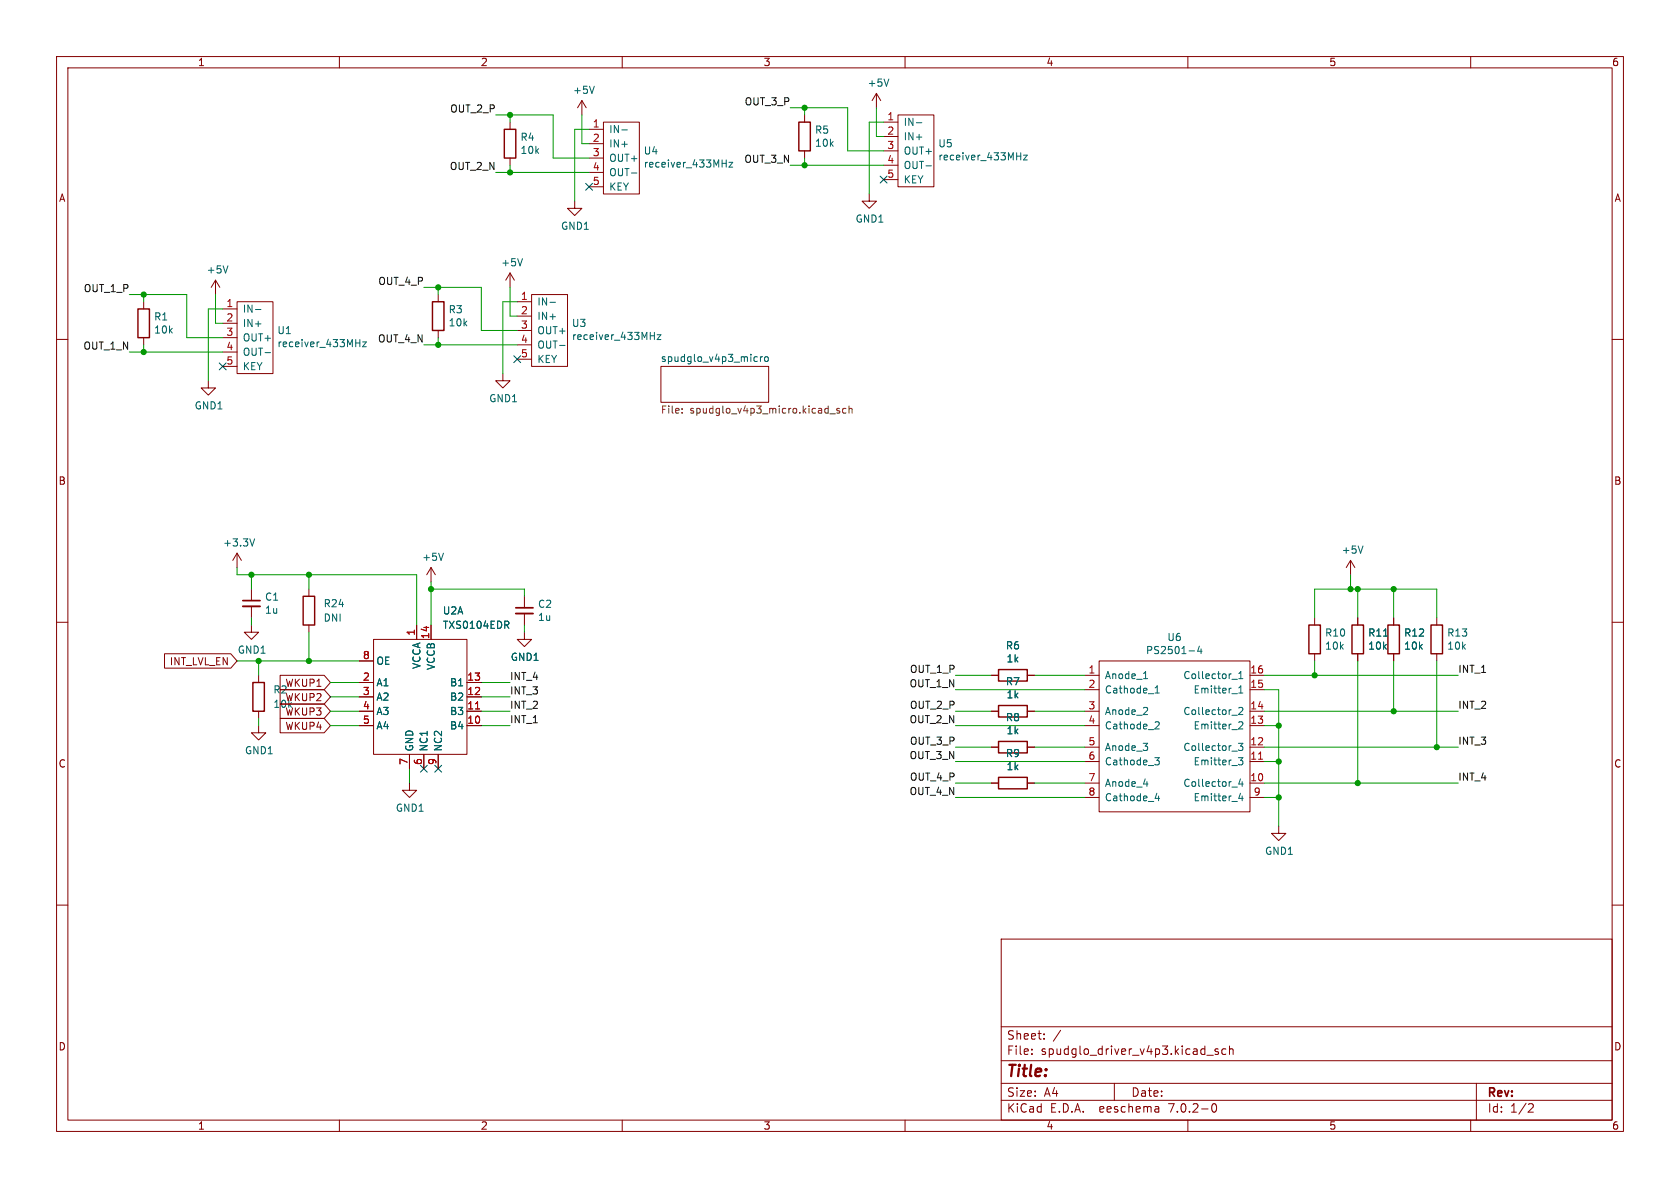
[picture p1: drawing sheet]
<svg xmlns="http://www.w3.org/2000/svg" width="297mm" height="210mm" viewBox="0 0 297 210" stroke-linecap="round" stroke-linejoin="round" font-family="sans-serif">
<g fill="none" stroke="#840000" stroke-width=".18">
<path d="M10 10h277v190h-277zM12 12h273v186h-273zM60 10v2M102.9 17.8l-.8 1.3M102.9 17.8v2.5M102.9 17.8l.7 1.3M110 10v2M154.9 16.5l-.7 1.3M154.9 16.5v2.6M154.9 16.5l.8 1.3M160 10v2M210 10v2"/>
<path d="M260 10v2M90.2 21.6v1.3M90.2 27.9v1.3M101.6 35.6v1.2h1.3l-1.3 1.3-1.3-1.3h1.3M104.1 22.9h2.6M104.1 25.4h2.6M104.1 27.9h2.6M104.1 30.5h2.6M104.1 33h2.6M106.7 21.6h6.3v12.7h-6.3zM142.2 20.3v1.3M142.2 26.7v1.2"/>
<path d="M153.7 34.3v1.3h1.2l-1.2 1.2-1.3-1.2h1.3M156.2 21.6h2.5M156.2 24.1h2.5M156.2 26.7h2.5M156.2 29.2h2.5M156.2 31.8h2.5M158.7 20.3h6.4v12.7h-6.4zM10 60h2M25.4 53.3v1.3M25.4 59.7v1.3M38.1 49.5l-.8 1.3M38.1 49.5v2.6"/>
<path d="M38.1 49.5l.8 1.3M39.4 54.6h2.5M39.4 57.2h2.5M39.4 59.7h2.5M41.9 53.3h6.4v12.7h-6.4zM77.5 52.1v1.2M77.5 58.4v1.3M90.2 48.3v2.5M90.2 48.3l-.8 1.2M90.2 48.3l.7 1.2M91.4 53.3h2.6M91.4 55.9h2.6"/>
<path d="M91.4 58.4h2.6M94 52.1h6.3v12.7h-6.3zM285 60h2M36.8 67.3v1.3h1.3l-1.3 1.3-1.2-1.3h1.2M39.4 62.2h2.5M39.4 64.8h2.5M88.9 66v1.3h1.3l-1.3 1.3-1.3-1.3h1.3M91.4 61h2.6M91.4 63.5h2.6M116.8 64.8h19.1v6.3h-19.1zM41.9 97.8l-.8 1.3M41.9 97.8v2.5"/>
<path d="M41.9 97.8l.8 1.3M238.8 99.1l-.8 1.2M238.8 99.1v2.5M238.8 99.1l.7 1.2M10 110h2M29.1 115.6h11.7l1.1 1.2-1.1 1.3h-11.7zM44.4 110.5v1.3h1.3l-1.3 1.2-1.2-1.2h1.2M44.4 104.1v2.1M44.4 107.2v2M45.7 119.4v1.3M49.5 119.4h7.8l1.1 1.3-1.1 1.2h-7.8zM54.6 104.1v1.3"/>
<path d="M54.6 110.5v1.3M63.5 116.8h2.5M66 113h16.5v20.4h-16.5zM73.7 110.5v2.5M76.2 100.3l-.8 1.3M76.2 100.3v2.6M76.2 110.5v2.5M76.2 100.3l.8 1.3M92.7 111.8v1.2h1.3l-1.3 1.3-1.3-1.3h1.3M92.7 105.4v2M92.7 108.5v2M175.3 119.4h1.2"/>
<path d="M181.6 119.4h1.3M191.8 119.4h2.5M194.3 116.8h26.7v26.7h-26.7zM221 119.4h2.5M232.4 109.2v1.3M232.4 115.6v1.2M240 109.2v1.3M240 115.6v1.2M246.4 109.2v1.3M246.4 115.6v1.2M254 109.2v1.3M254 115.6v1.2"/>
<path d="M285 110h2M45.7 128.3v1.2h1.3l-1.3 1.3-1.3-1.3h1.3M45.7 125.7v1.3M49.5 121.9h7.8l1.1 1.3-1.1 1.3h-7.8zM49.5 124.5h7.8l1.1 1.2-1.1 1.3h-7.8zM49.5 127h7.8l1.1 1.3-1.1 1.2h-7.8zM63.5 128.3h2.5M63.5 125.7h2.5M63.5 123.2h2.5M63.5 120.7h2.5M72.4 138.4v1.3h1.3l-1.3 1.3-1.3-1.3h1.3M72.4 133.4v2.5"/>
<path d="M74.9 133.4v2.5M77.5 133.4v2.5M82.5 128.3h2.6M82.5 125.7h2.6M82.5 123.2h2.6M82.5 120.7h2.6M175.3 125.7h1.2M175.3 138.4h1.2M175.3 132.1h1.2M181.6 125.7h1.3M181.6 138.4h1.3M181.6 132.1h1.3"/>
<path d="M191.8 128.3h2.5M191.8 125.7h2.5M191.8 138.4h2.5M191.8 134.6h2.5M191.8 132.1h2.5M191.8 121.9h2.5M221 128.3h2.5M221 125.7h2.5M221 138.4h2.5M221 134.6h2.5M221 132.1h2.5M221 121.9h2.5"/>
<path d="M10 160h2M191.8 141h2.5M221 141h2.5M226.1 146.1v1.2h1.2l-1.2 1.3-1.3-1.3h1.3M285 160h2M177 166h108v32h-108zM60 198v2M110 198v2M160 198v2M177 194.5h108M177 191.5h108M177 187.5h108"/>
<path d="M177 181.5h108M182.4 186.3v.1M182.4 185.5v.1M184.6 183.6v.1M184.6 182.8v.1M197 191.5v3M204.6 195.6l.3 .2v.8M204.9 196.5l-.5 .1M204.9 196h-.5M210 198v2M213.4 186.5h1.1M214.4 195.2l.2-.1a.81 .81 0 0 1 .6 .6 .81 .81 0 0 1-.3 .8l-.2 .1a.81 .81 0 0 1-.3-1.4z"/>
<path d="M215.4 185.5l-.4-.1-.2 .2 .1 .2 .5 .2v.3h-.6M216.7 185.5l-.4-.1-.3 .3v.4l.1 .2h.6M217.4 185.5l.2-.1 .3 .1 .1 .9M217.4 184.9v1.5M260 198v2M261 191.5v6.5M270.4 195.1l.5 .1 .2 .3-1 1.1h1"/>
</g>
<path d="M116.8 64.8h19.1v6.3h-19.1z" fill="#fff" stroke="#fff" stroke-width=".18"/>
<g fill="none" stroke="#006464" stroke-width=".18">
<path d="M105.1 15.2l-.5 1.3M157.1 14l-.4 1.2M109.9 23h1M111.6 30.6h1M127.7 28.9h.7M128.4 28.3v1.2M128.9 28.7h.6l-.6 .8h.6M162 21.7h1M163.7 29.3h1M179.7 27.6h.8M180.5 27v1.3M180.9 27.4h.7l-.7 .9h.7"/>
<path d="M40.3 47l-.4 1.3M45.2 54.7h.9M92.4 45.7l-.5 1.3M97.2 53.4h1M115 59.4h.7M115.7 58.8v1.2M116.2 59.2h.6l-.6 .8h.6M46.9 62.3h.9M62.9 60.6h.7M63.6 60v1.3M64.1 60.4h.7l-.7 .9h.7M98.9 61.1h1"/>
<path d="M133.5 63.1h.4M133.9 63.8l-.4 .1M134.4 63.1v.8M134.8 63.1l-.4 .2M135.2 63.2l.2-.1 .4 .1v.5l-.1 .1-.3 .1-.2-.1zM45 95.3l-.4 1.2M78.4 97.8l-.4 1.3M241 96.5l-.5 1.3M89.5 110.5l.5 .6M89.8 109.9l.2 .1-.2 .4M202.2 120h.7M210.2 115.1h1"/>
<path d="M212 114.2l-.3 .9h.8M212.3 114.7v.8M219 120h.7M219 119.1l.4-.4v1.3M204.2 133.9h.7l-.4 .5 .4 .1v.5l-.2 .2h-.4M204.2 122.5h.7M204.2 121.6l.4-.4v1.3M204.4 127.6h.4l.1 .4-.7 .9h.7M217.8 139.1h1M217.8 132.8h1M217.8 126.4h1M217.8 122.6h1"/>
<path d="M217.8 120.1h1M218.9 133.9h.8l-.4 .5 .4 .1v.6l-.2 .1-.5-.1M218.9 131.4h.8l-.4 .5 .4 .1v.5l-.2 .2-.6-.2M219 125.2l.5-.2 .2 .4-.8 .9h.8M219 127.7l.5-.1 .2 .4-.8 .9h.8M219 122.5h.7M219 121.6l.4-.4v1.3M219.3 137.7l-.3 .9h.8M219.6 138.2v.8M204.2 141.1h.8M204.8 140.7v.9M219.3 140.2l-.3 .9h.8"/>
<path d="M219.6 140.7v.9"/>
</g>
<path d="M120.6 72.9v.1M120.6 72.2v.2M146.7 73.2h1M148.4 72.2h-.3l-.2 .2 .1 .2 .4 .1v.3h-.5M149.6 72.2h-.4l-.2 .2 .1 .6h.5M150.1 72.3l.2-.1h.3v.8M150.1 71.8v1.2" fill="none" stroke="#725600" stroke-width=".18"/>
<g fill="none" stroke="#840000" stroke-width=".25">
<path d="M89.2 22.9h2v5h-2zM141.2 21.6h2.1v5.1h-2.1zM24.4 54.6h2v5.1h-2zM76.5 53.3h2v5.1h-2zM53.6 105.4h2v5.1h-2zM176.5 118.4h5.1v2h-5.1zM231.4 110.5h2v5.1h-2zM239 110.5h2v5.1h-2zM245.4 110.5h2v5.1h-2zM253 110.5h2v5.1h-2zM44.7 120.7h2v5h-2zM176.5 131.1h5.1v2h-5.1z"/>
<path d="M176.5 137.4h5.1v2h-5.1zM176.5 124.7h5.1v2h-5.1z"/>
</g>
<path d="M42.9 107.2h3.1M91.2 108.5h3" fill="none" stroke="#840000" stroke-width=".33"/>
<path d="M42.9 106.2h3.1M91.2 107.4h3" fill="none" stroke="#840000" stroke-width=".3"/>
<path d="M84.1 125.3h.7M222.5 134.2h.7" fill="none" stroke="#a90000" stroke-width=".18"/>
<g fill="none" stroke="#009600" stroke-width=".18">
<path d="M139.7 19.1h10.2v7.6h6.3M142.2 19.1v1.2M154.9 19.1v5h1.3M87.6 20.3h10.2v7.6h6.3M87.6 30.5h16.5M90.2 20.3v1.3M90.2 29.2v1.3M102.9 20.3v5.1h1.2M104.1 22.9h-2.5v12.7M139.7 29.2h16.5M142.2 27.9v1.3M156.2 21.6h-2.5v12.7"/>
<path d="M22.9 52.1h10.1v7.6h6.4M25.4 52.1v1.2M38.1 52.1v5.1h1.3M39.4 54.6h-2.6v12.7M74.9 50.8h10.2v7.6h6.3M77.5 50.8v1.3M77.5 59.7v1.3M90.2 50.8v5.1h1.2M91.4 53.3h-2.5v12.7M22.9 62.2h16.5M25.4 61v1.2M74.9 61h16.5"/>
<path d="M41.9 100.3v1.3h31.8v8.9M41.9 116.8h21.6M44.4 101.6v2.5M44.4 109.2v1.3M45.7 116.8v2.6M54.6 101.6v2.5M54.6 111.8v5M76.2 104.1h16.5v1.3M76.2 102.9v7.6M92.7 110.5v1.3M168.9 119.4h6.4M182.9 119.4h8.9"/>
<path d="M223.5 119.4h34.3M232.4 109.2v-5.1h21.6v5.1M232.4 116.8v2.6M238.8 101.6v2.5M240 104.1v5.1M240 116.8v21.6M246.4 104.1v5.1M246.4 116.8v8.9M254 116.8v15.3M45.7 127v1.3M58.4 125.7h5.1M58.4 128.3h5.1"/>
<path d="M58.4 123.2h5.1M58.4 120.7h5.1M72.4 135.9v2.5M85.1 125.7h5.1M85.1 128.3h5.1M85.1 123.2h5.1M85.1 120.7h5.1M168.9 138.4h6.4M168.9 132.1h6.4M168.9 125.7h6.4M168.9 134.6h22.9M168.9 128.3h22.9"/>
<path d="M168.9 121.9h22.9M182.9 138.4h8.9M182.9 132.1h8.9M182.9 125.7h8.9M223.5 138.4h34.3M223.5 121.9h2.6v24.2M223.5 132.1h34.3M223.5 125.7h34.3M223.5 134.6h2.6M223.5 128.3h2.6M168.9 141h22.9M223.5 141h2.6"/>
</g>
<path d="M103.5 32.4l1.2 1.2M104.7 32.4l-1.2 1.2M155.6 31.1l1.2 1.3M156.8 31.1l-1.2 1.3M38.8 64.2l1.2 1.2M40 64.2l-1.2 1.2M90.8 62.9l1.2 1.2M92 62.9l-1.2 1.2M74.3 135.3l1.2 1.2M75.5 135.3l-1.2 1.2M76.9 135.3l1.2 1.2M78.1 135.3l-1.2 1.2" fill="none" stroke="#000084" stroke-width=".18"/>
<g fill="#009600" stroke="#009600" stroke-width=".18">
<circle cx="142.2" cy="19.1" r=".46"/>
<circle cx="142.2" cy="29.2" r=".46"/>
<circle cx="90.2" cy="20.3" r=".46"/>
<circle cx="77.5" cy="50.8" r=".46"/>
<circle cx="90.2" cy="30.5" r=".46"/>
<circle cx="77.5" cy="61" r=".46"/>
<circle cx="25.4" cy="52.1" r=".46"/>
<circle cx="44.4" cy="101.6" r=".46"/>
<circle cx="25.4" cy="62.2" r=".46"/>
<circle cx="232.4" cy="119.4" r=".46"/>
<circle cx="238.8" cy="104.1" r=".46"/>
<circle cx="240" cy="138.4" r=".46"/>
<circle cx="246.4" cy="125.7" r=".46"/>
<circle cx="240" cy="104.1" r=".46"/>
<circle cx="246.4" cy="104.1" r=".46"/>
<circle cx="226.1" cy="141" r=".46"/>
<circle cx="254" cy="132.1" r=".46"/>
<circle cx="226.1" cy="134.6" r=".46"/>
<circle cx="226.1" cy="128.3" r=".46"/>
<circle cx="76.2" cy="104.1" r=".46"/>
<circle cx="54.6" cy="116.8" r=".46"/>
<circle cx="54.6" cy="101.6" r=".46"/>
<circle cx="45.7" cy="116.8" r=".46"/>
</g>
<text font-size="2.8" fill="#840000" x="178" y="190.8">Title:</text>
<g font-size="2.1" fill="#840000">
<text x="178" y="183.9">Sheet:</text>
<text x="186.2" y="183.9">/</text>
<text x="178" y="186.6">File:</text>
<text x="184" y="186.6">spudglo_driver_v4p3.kicad_sch</text>
<text x="178" y="196.8">KiCad</text>
<text x="178" y="194">Size:</text>
<text x="184.6" y="194">A4</text>
<text x="185.7" y="196.8">E.D.A.</text>
<text x="194.4" y="196.8">eeschema</text>
<text x="200" y="194">Date:</text>
<text x="206.7" y="196.8">7.0.2-0</text>
<text x="263" y="194.2">Rev:</text>
<text x="263" y="196.8">Id:</text>
<text x="267" y="196.8">1/2</text>
</g>
<g font-size="1.8" fill="#840000">
<text x="35" y="11.8">1</text>
<text x="85" y="11.8">2</text>
<text x="135" y="11.8">3</text>
<text x="185" y="11.8">4</text>
<text x="235" y="11.8">5</text>
<text x="285" y="11.8">6</text>
<text x="10.4" y="35.8">A</text>
<text x="285.4" y="35.8">A</text>
<text x="10.3" y="85.8">B</text>
<text x="285.3" y="85.8">B</text>
<text x="29.9" y="117.8">INT_LVL_EN</text>
<text x="50.3" y="121.6">WKUP1</text>
<text x="50.3" y="124.1">WKUP2</text>
<text x="50.3" y="126.6">WKUP3</text>
<text x="50.3" y="129.2">WKUP4</text>
<text x="10.3" y="135.8">C</text>
<text x="285.3" y="135.8">C</text>
<text x="10.3" y="185.8">D</text>
<text x="285.3" y="185.8">D</text>
<text x="35" y="199.8">1</text>
<text x="85" y="199.8">2</text>
<text x="135" y="199.8">3</text>
<text x="185" y="199.8">4</text>
<text x="235" y="199.8">5</text>
<text x="285" y="199.8">6</text>
</g>
<g font-size="1.8" fill="#006464">
<text x="101.3" y="16.8">+5V</text>
<text x="153.3" y="15.5">+5V</text>
<text x="107.7" y="23.7">IN-</text>
<text x="144" y="23.8">R5</text>
<text x="159.8" y="22.4">IN-</text>
<text x="92" y="25.1">R4</text>
<text x="92" y="27.4">10k</text>
<text x="107.7" y="26.2">IN+</text>
<text x="107.7" y="28.8">OUT+</text>
<text x="113.7" y="27.5">U4</text>
<text x="113.7" y="29.8">receiver_433MHz</text>
<text x="144" y="26.1">10k</text>
<text x="159.8" y="25">IN+</text>
<text x="159.8" y="27.5">OUT+</text>
<text x="165.8" y="26.2">U5</text>
<text x="165.8" y="28.5">receiver_433MHz</text>
<text x="107.7" y="31.3">OUT-</text>
<text x="107.7" y="33.8">KEY</text>
<text x="159.8" y="30">OUT-</text>
<text x="159.8" y="32.6">KEY</text>
<text x="99.1" y="40.8">GND1</text>
<text x="151.2" y="39.5">GND1</text>
<text x="88.6" y="47.2">+5V</text>
<text x="36.5" y="48.5">+5V</text>
<text x="27.2" y="56.8">R1</text>
<text x="27.2" y="59.1">10k</text>
<text x="42.9" y="55.4">IN-</text>
<text x="42.9" y="58">IN+</text>
<text x="49" y="59.2">U1</text>
<text x="79.3" y="55.5">R3</text>
<text x="79.3" y="57.8">10k</text>
<text x="95" y="54.2">IN-</text>
<text x="95" y="56.7">IN+</text>
<text x="95" y="59.2">OUT+</text>
<text x="101" y="58">U3</text>
<text x="42.9" y="60.5">OUT+</text>
<text x="42.9" y="63.1">OUT-</text>
<text x="42.9" y="65.6">KEY</text>
<text x="49" y="61.5">receiver_433MHz</text>
<text x="95" y="61.8">OUT-</text>
<text x="95" y="64.3">KEY</text>
<text x="101" y="60.3">receiver_433MHz</text>
<text x="116.8" y="64.1">spudglo_v4p3_micro</text>
<text x="86.4" y="71.3">GND1</text>
<text x="34.4" y="72.5">GND1</text>
<text x="39.4" y="96.8">+3.3V</text>
<text x="74.6" y="99.3">+5V</text>
<text x="237.1" y="98">+5V</text>
<text x="46.8" y="106.3">C1</text>
<text x="57.2" y="107.5">R24</text>
<text x="95.1" y="107.6">C2</text>
<text x="46.8" y="108.6">1u</text>
<text x="57.2" y="110">DNI</text>
<text x="78.2" y="108.8">U2A</text>
<text x="78.2" y="111.3">TXS0104EDR</text>
<text x="95.1" y="109.9">1u</text>
<text x="206.3" y="113.5">U6</text>
<text x="234.2" y="112.7">R10</text>
<text x="241.8" y="112.7">R11</text>
<text x="248.2" y="112.7">R12</text>
<text x="255.8" y="112.7">R13</text>
<text x="42" y="115.7">GND1</text>
<text x="66.5" y="117.7">OE</text>
<text x="74.5" y="118.4" transform="rotate(-90 74.5 118.4)">VCCA</text>
<text x="77" y="118.6" transform="rotate(-90 77 118.6)">VCCB</text>
<text x="90.2" y="117">GND1</text>
<text x="177.8" y="114.9">R6</text>
<text x="177.9" y="117.3">1k</text>
<text x="202.5" y="115.8">PS2501-4</text>
<text x="234.2" y="115">10k</text>
<text x="241.8" y="115">10k</text>
<text x="248.2" y="115">10k</text>
<text x="255.8" y="115">10k</text>
<text x="48.3" y="122.7">R2</text>
<text x="48.3" y="125.3">10k</text>
<text x="66.5" y="121.5">A1</text>
<text x="66.5" y="124">A2</text>
<text x="79.4" y="124">B2</text>
<text x="79.4" y="121.5">B1</text>
<text x="177.8" y="121.3">R7</text>
<text x="177.9" y="123.6">1k</text>
<text x="195.3" y="120.2">Anode_1</text>
<text x="195.3" y="122.7">Cathode_1</text>
<text x="209.1" y="120.2">Collector_1</text>
<text x="210.9" y="122.7">Emitter_1</text>
<text x="66.5" y="126.6">A3</text>
<text x="66.5" y="129.1">A4</text>
<text x="79.4" y="129.1">B4</text>
<text x="79.4" y="126.6">B3</text>
<text x="177.8" y="127.6">R8</text>
<text x="177.9" y="130">1k</text>
<text x="195.3" y="126.6">Anode_2</text>
<text x="195.3" y="129.1">Cathode_2</text>
<text x="209.1" y="126.6">Collector_2</text>
<text x="210.9" y="129.1">Emitter_2</text>
<text x="43.2" y="133.5">GND1</text>
<text x="73.2" y="132.8" transform="rotate(-90 73.2 132.8)">GND</text>
<text x="75.8" y="132.8" transform="rotate(-90 75.8 132.8)">NC1</text>
<text x="78.3" y="132.8" transform="rotate(-90 78.3 132.8)">NC2</text>
<text x="177.8" y="134">R9</text>
<text x="177.9" y="136.3">1k</text>
<text x="195.3" y="132.9">Anode_3</text>
<text x="195.3" y="135.4">Cathode_3</text>
<text x="209.1" y="132.9">Collector_3</text>
<text x="210.9" y="135.4">Emitter_3</text>
<text x="69.9" y="143.6">GND1</text>
<text x="195.3" y="139.3">Anode_4</text>
<text x="195.3" y="141.8">Cathode_4</text>
<text x="209.1" y="139.3">Collector_4</text>
<text x="210.9" y="141.8">Emitter_4</text>
<text x="223.6" y="151.3">GND1</text>
</g>
<g font-size="1.8" fill="#0f0f0f">
<text x="79.5" y="20">OUT_2_P</text>
<text x="131.5" y="18.7">OUT_3_P</text>
<text x="131.5" y="28.9">OUT_3_N</text>
<text x="79.4" y="30.1">OUT_2_N</text>
<text x="14.7" y="51.7">OUT_1_P</text>
<text x="66.8" y="50.5">OUT_4_P</text>
<text x="14.6" y="61.9">OUT_1_N</text>
<text x="66.7" y="60.6">OUT_4_N</text>
<text x="160.7" y="119">OUT_1_P</text>
<text x="257.8" y="119">INT_1</text>
<text x="90.2" y="125.4">INT_2</text>
<text x="90.2" y="120.3">INT_4</text>
<text x="90.2" y="122.8">INT_3</text>
<text x="160.7" y="121.6">OUT_1_N</text>
<text x="160.7" y="125.4">OUT_2_P</text>
<text x="257.8" y="125.4">INT_2</text>
<text x="90.2" y="127.9">INT_1</text>
<text x="160.7" y="127.9">OUT_2_N</text>
<text x="160.7" y="131.7">OUT_3_P</text>
<text x="257.8" y="131.7">INT_3</text>
<text x="160.7" y="134.3">OUT_3_N</text>
<text x="160.7" y="140.6">OUT_4_N</text>
<text x="160.7" y="138.1">OUT_4_P</text>
<text x="257.8" y="138.1">INT_4</text>
</g>
<g font-size="1.8" fill="#a90000">
<text x="104.7" y="22.6">1</text>
<text x="156.8" y="21.3">1</text>
<text x="156.8" y="23.9">2</text>
<text x="104.7" y="25.1">2</text>
<text x="104.7" y="27.7">3</text>
<text x="156.8" y="26.4">3</text>
<text x="156.8" y="29">4</text>
<text x="104.7" y="30.2">4</text>
<text x="104.7" y="32.8">5</text>
<text x="156.8" y="31.5">5</text>
<text x="92" y="53.1">1</text>
<text x="40" y="54.4">1</text>
<text x="40" y="56.9">2</text>
<text x="40" y="59.4">3</text>
<text x="92" y="55.6">2</text>
<text x="92" y="58.2">3</text>
<text x="40" y="62">4</text>
<text x="40" y="64.5">5</text>
<text x="92" y="60.7">4</text>
<text x="92" y="63.2">5</text>
<text x="73.4" y="112.4" transform="rotate(-90 73.4 112.4)">1</text>
<text x="75.9" y="113" transform="rotate(-90 75.9 113)">14</text>
<text x="64.1" y="116.6">8</text>
<text x="192.4" y="119.1">1</text>
<text x="221" y="119.1">16</text>
<text x="64.1" y="120.4">2</text>
<text x="64.1" y="122.9">3</text>
<text x="64.1" y="125.5">4</text>
<text x="82.5" y="125.5">11</text>
<text x="82.5" y="122.9">12</text>
<text x="82.5" y="120.4">13</text>
<text x="192.4" y="121.7">2</text>
<text x="192.4" y="125.5">3</text>
<text x="221" y="125.5">14</text>
<text x="221" y="121.7">15</text>
<text x="64.1" y="128">5</text>
<text x="82.5" y="128">10</text>
<text x="192.4" y="128">4</text>
<text x="192.4" y="131.8">5</text>
<text x="221" y="131.8">12</text>
<text x="221" y="128">13</text>
<text x="72.1" y="135.3" transform="rotate(-90 72.1 135.3)">7</text>
<text x="74.7" y="135.3" transform="rotate(-90 74.7 135.3)">6</text>
<text x="77.2" y="135.3" transform="rotate(-90 77.2 135.3)">9</text>
<text x="192.4" y="134.4">6</text>
<text x="221" y="134.4">11</text>
<text x="192.4" y="138.2">7</text>
<text x="192.4" y="140.7">8</text>
<text x="221" y="138.2">10</text>
<text x="221.6" y="140.7">9</text>
</g>
<g font-size="1.8" fill="#725600">
<text x="116.8" y="73.4">File:</text>
<text x="122" y="73.4">spudglo_v4p3_micro.kicad_sch</text>
</g>
</svg>
